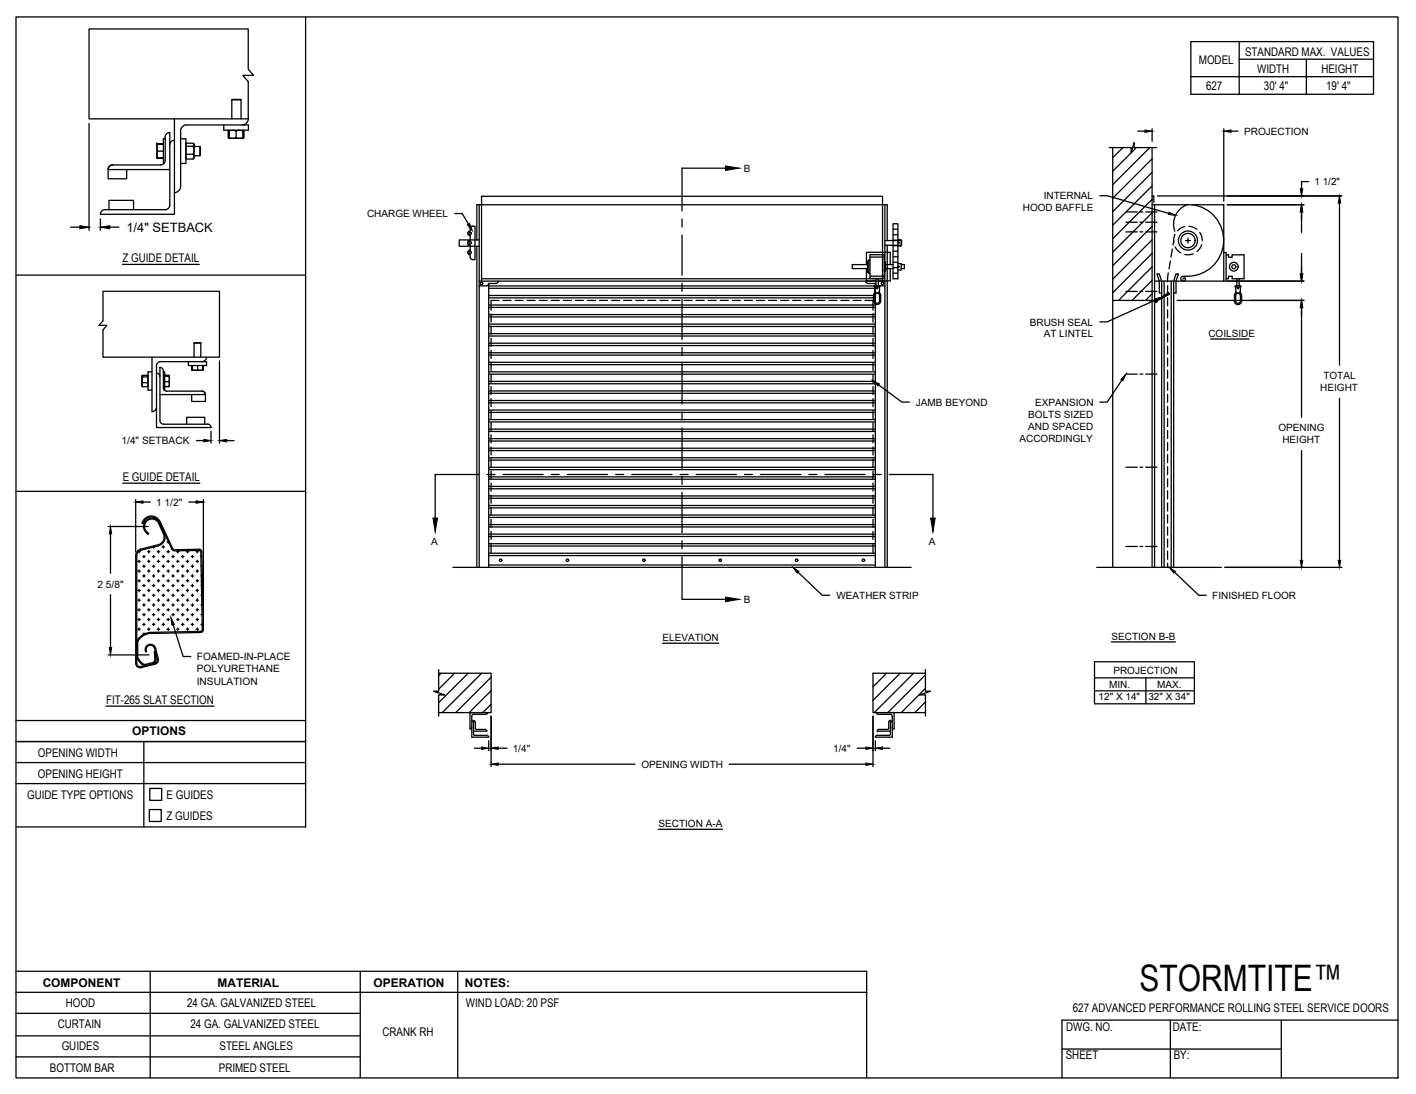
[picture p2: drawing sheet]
<svg xmlns="http://www.w3.org/2000/svg" width="279mm" height="216mm" viewBox="0 0 279 216" stroke-linecap="round" stroke-linejoin="round" font-family="sans-serif">
<!-- layer: ANNOTATIONS -->
<g fill="none" stroke="#000" stroke-width=".25">
<path d="M17.6 24.4v21M217 38.6h1.5l12.1 3.5M224.5 25.9h1.4M227.3 25.4v2.5M228.4 38.7h36.4M241.5 25.4v14.3M242.9 25.9h1.4M258.2 35.8h-1.4v1.5M13.9 44.8h1.8M19.8 43.2v2.2M21.7 44.8h1.8M89.7 42.1h1.5l1.2 2.1"/>
<path d="M227.9 59.2l-9.4 4.3h-1.5M232.3 59.3h25M242.2 55.5h15.1M242.2 40.4h15.1M256.8 41.8v4.1M256.8 50v4.1M264.3 40.1v32M43.3 71.2v16.2M173.4 76l4.5 3.4h1.5M221.4 75l-2.9 4.4h-1.5M238.9 66.9h7.6M256.8 60.7v21.7"/>
<path d="M264.3 78.6v32M26.8 98.6v10.3M28.2 99.1h1.5M37.3 99.1h1.4M38.8 87h1.4M40.1 98.6v25M41.6 85.1v2.3M44.7 87h1.5M256.8 88.9v21.7M21.3 103.9h8M21.8 105.3v7.8M21.8 117.4v10.4"/>
<path d="M157.5 112.9l4.7 4.6h1.5M231.8 112.9l4.7 4.6h1.5M241.7 112h23.1M21.3 129.2h8.1M34.1 123.2l2 6.4h1.5M130.7 126.9h11.1M216 130.6h19.7v8.3h-19.7zM216 133.8h19.7M216 136.3h19.7M219.3 126.7h12.6M226.1 133.8v5.1M93.6 147.7h1.4"/>
<path d="M96.4 146.2v1.9M96.9 141.3v10M98.3 147.7h1.7M98.3 150.8h27M143.9 150.8h26.9M169.1 147.7h1.7M172.3 141.3v10M172.7 146.2v1.9M174.1 147.7h1.5M129.9 163.7h12.6"/>
</g>
<!-- layer: CRANK RH -->
<g fill="none" stroke="#000" stroke-width=".25">
<path d="M218.9 29.1h4.3v1.1l.6-2v.9h4.4M219.6 29.1v82.9M221.6 29.1l-2 2M224.2 29.1l-4.6 4.7M226.9 29.1l-7.3 7.3M227.3 38.7h.4v1.2M227.3 31.3l-7.7 7.8M227.3 34l-7.7 7.8M227.3 36.7l-7.7 7.8M227.3 39.3l-7.7 7.8M227.3 29.1v82.9M92.3 48.4h.5v1"/>
<path d="M92.8 49.3a.48 .48 0 0 0-.5 .5 .48 .48 0 0 0 .5 .5M92.8 45.6a.48 .48 0 0 0-.5 .4 .48 .48 0 0 0 .5 .5M92.8 47.5a.48 .48 0 0 0-.5 .4 .48 .48 0 0 0 .5 .5M92.8 50.3v.7l.4 .2M92.8 46.5v1h-.5M93.2 44.6l-.4 .3v.7M93.3 44.6h.4v6.6h-.4M94.1 47.3v-6.9h81v7.1M94.1 48.6v63.4M94.6 47.3h-4v1.3h4M94.6 40.4v71.6M94.6 55.5h80"/>
<path d="M95 55.5v-16.8h79.1v16.8M95 55h79.1M96.4 55.9l-.2 .4-.2 .1h-1.4M96.4 55.9v56.1M96.4 56.4h76.3M96.4 55.9h1.5M96.4 58.8h76.3M96.4 58.3h76.3M96.4 56.9h76.3M98.3 55.5l-.2 .4h-.3M98.5 59.3h-1.6v1.9M99.3 59.3h1.5"/>
<path d="M101.6 59.3h1.6M104 59.3h1.6M106.4 59.3h1.6M108.8 59.3h1.6M111.2 59.3h1.6M113.5 59.3h1.6M115.9 59.3h1.6M118.3 59.3h1.6M120.7 59.3h1.6M123.1 59.3h1.6M125.5 59.3h1.5M127.8 59.3h1.6"/>
<path d="M130.2 59.3h1.6M132.6 59.3h1.6M135 59.3h1.6M137.4 59.3h1.5M139.7 59.3h1.6M142.1 59.3h1.6M144.5 59.3h1.6M146.9 59.3h1.6M149.3 59.3h1.6M151.6 59.3h1.6M154 59.3h1.6M156.4 59.3h1.6"/>
<path d="M158.8 59.3h1.6M161.2 59.3h1.6M163.6 59.3h1.5M165.9 59.3h1.6M168.3 59.3h1.6M170.7 59.3h1.6v1.9M170.8 55.5l.1 .2 .4 .2M171 52.2v-2.4h4.7v2.4M171 53v2.4h1.8M171.2 52.2h-3v.8h3M171.3 55.9h1.4M171.4 51.5h-.2v2.2h.2"/>
<path d="M171.7 51.3h-.3v2.7h.3M171.7 50.3h2.8v4.7h-2.8zM171.7 54.5h2.8M171.7 50.7h2.8M172.6 56.6l-.1-.1 .1-.1h1l-.1 .2M172.6 56.6h.9v.8a.48 .48 0 0 1-.4 .4 .48 .48 0 0 1-.5-.4zM172.6 57.5l-.2 .6a2.17 2.17 0 0 0 .2 1.8 .71 .71 0 0 0 .7 .1 .71 .71 0 0 0 .5-.6v-1.1l-.2-.4M172.7 55.9l.1 .3 .4 .2h1.4M172.7 55.9v56.1M172.8 57.9a.48 .48 0 0 1 .7 .4v1.1a.48 .48 0 0 1-.4 .5 .48 .48 0 0 1-.5-.5v-1.1zM172.8 55v1.4M173.3 55v1.4"/>
<path d="M173.5 57.5l.1 .4M174.5 51.8h.2v1.7h-.2M174.6 47.5h3.3v.9h-3.3M174.6 40.4v71.6M174.7 52.2h1.5M174.7 53h1.5M175.1 48.4v63.6M175.7 53v2.4h-2.4M176.2 44.2h1v10.8h-1zM176.2 48.5h1M176.2 47.4h1M176.2 53.9h1"/>
<path d="M176.2 52.8h1M176.2 51.8h1M176.2 50.7h1M176.2 49.6h1M176.2 46.3h1M176.2 45.2h1M177.2 47.3h.6v1.3h-.6M177.2 52h.6v1.3h-.6M177.3 47.9h.1M177.3 52.6h.1M177.8 52.2h.7v.8h-.7M222.2 41.8h2.2"/>
<path d="M222.2 43.9h2.2M222.2 45.8h2.2M222.2 57.5h2.2M224.9 41.8h.6M224.9 43.9h.6M224.9 45.8h.6M224.9 57.5h.6M226.1 41.8h2.2M226.1 43.9h2.2M226.1 45.8h2.2M226.1 57.5h2.2M226.8 59.3l1 .1 .2 .3 .4-.2"/>
<path d="M227.3 40.4h14.2v15.1h-13.7M227.3 42l-7.7 7.8M227.3 44.7l-7.7 7.7M227.3 47.3l-7.7 7.8M227.3 50l-7.7 7.8M227.3 52.7l-6.6 6.6M227.3 55.3l-3.9 4M227.3 58l-1.3 1.3M227.8 40.4v71.6M227.9 59.3h.2l-.2 .1M228 59.5l.2-.1-.2 .1M228 59.3l.2 .2-.2 .1"/>
<path d="M228.1 59.6h-.1M228.1 59.3l-.2 .1M228.2 59.4l-.3 .1M228.2 59.4h-.3M228.2 59.2v-.1l-.4 .2h-8.2M228.2 59.2l-.3 .1 .1 .3 .3-.1M228.3 59.4h.1M228.3 59.4l-.1 .1M228.3 59.4l.1 .1M229.2 57.8h-.5v-2.3l-.4-1.4h.4l.5 1.4v56.5M229.7 55.5v56.5M230.4 56.4v1.6"/>
<path d="M230.4 58.8v1.5M230.5 53.8l-.1 1.8M230.6 57.8l-2.5 1.5M230.7 58l-2.5 1.4M230.8 58.1l-2.8 1.4M230.9 51.5l-.2 1.6M231.1 55.5v56.5M231.3 49.1l-.2 1.6M231.6 57.8h.5v-2.3l.4-1.4h-.4l-.5 1.4v56.5M231.6 47.5l-.1 .9M231.9 46.2l-.3 1v.7M231.9 48.7l.5 .7 .6 .5"/>
<path d="M233.8 44.7l-.7 .2-.8 .7M233.9 47.5h1M234.3 40.4a4.1 4.1 0 0 0-2.5 5.2M234.4 47v.9M234.6 44.7l.9 .2 .7 .4M235.2 40.4a7.1 7.1 0 0 1 6.2 8 7.1 7.1 0 0 1-8 6.1 .46 .46 0 0 0-.5 .6 .46 .46 0 0 0 .6 .3 .46 .46 0 0 0 .3-.6l-.3 .1-.1 .2M235.5 50.1l-1 .2-.7-.1M236.7 45.9l.4 .6 .1 1M237.1 48.3l-.2 .6-.7 .8M241.5 49.8h.4v5.7h-.4M241.9 50.3h.5v.5h.7v-.5h2.4v4.7h-2.4v-.5h-.7v.5h-.5M243.8 58.3a.48 .48 0 0 1 .5-.4 .48 .48 0 0 1 .5 .5v1a.48 .48 0 0 1-.5 .5 .48 .48 0 0 1-.5-.5"/>
<path d="M243.8 56.4l-.1 .1 .1 .1M243.8 56.4h1M243.8 57.4v-.8h1v.8M243.8 58.4v1M243.8 57.5l-.2 .7a2.18 2.18 0 0 0 .2 1.7 .71 .71 0 0 0 .7 .2 .71 .71 0 0 0 .5-.7M244.1 55v1.4M244.5 55v1.4M244.7 56.4l.2 .1-.2 .1M244.7 57.5l.3 .8M244.8 57.4a.48 .48 0 0 1-.5 .5 .48 .48 0 0 1-.5-.5M245 58.4v1M96.4 79.5h76.3"/>
<path d="M96.4 79h76.3M96.4 77.6h76.3M96.4 77.2h76.3M96.4 75.7h76.3M96.4 75.3h76.3M96.4 73.9h76.3M96.4 73.4h76.3M96.4 72h76.3M96.4 71.5h76.3M96.4 70.1h76.3M96.4 69.6h76.3M96.4 68.2h76.3"/>
<path d="M96.4 67.7h76.3M96.4 66.3h76.3M96.4 65.8h76.3M96.4 64.4h76.3M96.4 64h76.3M96.4 62.5h76.3M96.4 62.1h76.3M96.4 60.7h76.3M96.4 60.2h76.3M96.9 62v1.6M96.9 64.4v1.6M96.9 66.8v1.5"/>
<path d="M96.9 69.2v1.5M96.9 71.5v1.6M96.9 73.9v1.6M96.9 76.3v1.6M96.9 78.7v1.6M172.3 62v1.6M172.3 64.4v1.6M172.3 66.8v1.5M172.3 69.2v1.5M172.3 71.5v1.6M172.3 73.9v1.6M172.3 76.3v1.6"/>
<path d="M172.3 78.7v1.6M222.2 73.8h2.2M224.9 73.8h.6M226.1 73.8h2.2M230.4 61.2v1.5M230.4 63.5v1.6M230.4 65.9v1.6M230.4 68.3v1.6M230.4 70.7v1.6M230.4 73v1.6M230.4 75.4v1.6M230.4 77.8v1.6"/>
<path d="M96.4 99.8h76.3M96.4 98.3h76.3M96.4 97.9h76.3M96.4 96.5h76.3M96.4 96h76.3M96.4 94.6h76.3M96.4 94.1h76.3M96.4 92.7h76.3M96.4 92.2h76.3M96.4 90.8h76.3M96.4 90.3h76.3M96.4 88.9h76.3"/>
<path d="M96.4 88.5h76.3M96.4 87h76.3M96.4 86.6h76.3M96.4 85.2h76.3M96.4 84.7h76.3M96.4 83.3h76.3M96.4 82.8h76.3M96.4 81.4h76.3M96.4 80.9h76.3M96.9 81v1.6M96.9 83.4v1.6M96.9 85.8v1.6"/>
<path d="M96.9 88.2v1.6M96.9 90.6v1.6M96.9 93v1.6M96.9 95.3v1.6M96.9 97.7v1.6M172.3 81v1.6M172.3 83.4v1.6M172.3 85.8v1.6M172.3 88.2v1.6M172.3 90.6v1.6M172.3 93v1.6M172.3 95.3v1.6"/>
<path d="M172.3 97.7v1.6M222.2 92.2h2.2M224.9 92.2h.6M226.1 92.2h2.2M230.4 80.2v1.6M230.4 82.6v1.6M230.4 85v1.6M230.4 87.3v1.6M230.4 89.7v1.6M230.4 92.1v1.6M230.4 94.5v1.6M230.4 96.9v1.5"/>
<path d="M230.4 99.3v1.5M89.4 112h90.4M96.4 111.5h76.3M96.4 109.6h76.3M96.4 109.2h76.3M96.4 107.8h76.3M96.4 107.3h76.3M96.4 105.9h76.3M96.4 105.4h76.3M96.4 104h76.3M96.4 103.5h76.3M96.4 102.1h76.3"/>
<path d="M96.4 101.6h76.3M96.4 100.2h76.3M96.9 100.1v1.6M96.9 102.5v1.6M96.9 104.9v1.5M96.9 107.3v1.9M172.3 100.1v1.6M172.3 102.5v1.6M172.3 104.9v1.5M172.3 107.3v1.9M222.2 107.8h2.2M224.9 107.8h.6"/>
<path d="M226.1 107.8h2.2M230.4 101.6v1.6M230.4 104v1.6M230.4 106.4v1.6M230.4 108.8v1.6M230.4 111.1v.9M86.1 136.4l-.1 .2M86.6 132.9h10.3v7.7h-10.3M86.6 132.1v4.3h-1l2.1 .7h-1.1v4.2M87 132.9l-.4 .5M89.7 132.9l-3.1 3.1M92.4 132.9l-5.8 5.8"/>
<path d="M95 132.9l-7.7 7.7M96.9 133.6l-7 7M96.9 136.3l-4.3 4.3M96.9 139l-1.6 1.6M172.3 132.9h.1M174.9 132.9l-2.6 2.7M177.6 132.9l-5.3 5.3M180.3 132.9l-7.8 7.7M182.6 132.9h-10.3v7.7h10.3M182.6 132.1v4.3h1l-2.2 .7h1.2v4.2M182.6 133.2l-7.4 7.4M182.6 135.8l-4.8 4.8"/>
<path d="M182.6 138.5l-2.1 2.1M93.1 142.3l.3 .3M93.1 141.5v4h3.3l-.3-.4M93.3 141l-.2 .4M93.3 141h2.6l.3-.4h-3.5v3.2l.4-.3M93.4 144.3h2.7M93.8 143.7l.2 .3h1.9l.2 .3M93.8 143.7v-1.2l-.4-.3 .1 2.8 2.6 .1M173.3 141l-.4-.4h3.5v3.2l-.3-.3M173.3 141h2.5l.3 .4M175.4 143.7l-.3 .3h-1.8l-.2 .3h2.6M175.4 143.7l-.1-1.2 .4-.3-.1 2.8-2.5 .1"/>
<path d="M176.1 142.3l-.4 .3M176.1 141.5v4h-3.4l.4-.4"/>
<circle cx="92.8" cy="49.8" r=".24"/>
<circle cx="92.8" cy="47.9" r=".24"/>
<circle cx="92.8" cy="46" r=".24"/>
<circle cx="95" cy="55.9" r=".24"/>
<circle cx="173.1" cy="56.8" r=".12"/>
<circle cx="174.1" cy="55.9" r=".24"/>
<circle cx="177.3" cy="47.9" r=".1"/>
<circle cx="177.3" cy="52.6" r=".1"/>
<circle cx="234.4" cy="47.5" r="1.88"/>
<circle cx="234.4" cy="47.5" r="1.41"/>
<circle cx="243.4" cy="52.6" r=".86"/>
<circle cx="243.4" cy="52.6" r=".39"/>
<circle cx="244.3" cy="56.9" r=".12"/>
<circle cx="98.8" cy="110.6" r=".24"/>
<circle cx="112" cy="110.6" r=".24"/>
<circle cx="127" cy="110.6" r=".24"/>
<circle cx="142.1" cy="110.6" r=".24"/>
<circle cx="157.2" cy="110.6" r=".24"/>
<circle cx="170.4" cy="110.6" r=".24"/>
</g>
<path d="M172.3 62.1h.1" fill="none" stroke="#000" stroke-width=".2"/>
<!-- layer: ANNOTATIONS -->
<g fill="#000" stroke="#000" stroke-width=".2">
<path d="M225.9 25.7l1.4 .2-1.4 .2zM241.5 25.9l1.4-.2v.4zM256.6 37.3h.4l-.2 1.4zM15.7 44.5l1.9 .3-1.9 .3zM19.8 44.8l1.9-.3v.6zM92.2 44.3l.4-.2 .6 1.3zM227.8 59l1.4-.4-1.2 .8zM230.7 41.9l1.3 .6-1.5-.2zM256.6 54.1h.4l-.2 1.4zM256.8 40.4l.2 1.4h-.4zM264.3 38.7l.2 1.4h-.4zM172.3 75.1l1.2 .7-.3 .4z"/>
<path d="M222.2 73.8l-.6 1.3-.4-.2zM256.8 59.3l.2 1.4h-.4zM26.8 99.1l1.4-.3v.5zM38.7 98.8l1.4 .3-1.4 .2zM40.2 86.7l1.4 .3-1.4 .2zM43.3 87l1.4-.3v.5zM21.8 103.9l.2 1.4h-.4zM156.5 112l1.1 .8-.3 .3zM230.7 112l1.2 .8-.3 .3zM256.6 110.6h.4l-.2 1.4zM264.1 110.6h.4l-.2 1.4zM21.6 127.8h.4l-.2 1.4z"/>
<path d="M33.7 121.9l.7 1.3-.5 .1zM95 147.4l1.4 .3-1.4 .2zM96.9 147.7l1.4-.3v.5zM96.9 150.8l1.4-.2v.4zM170.8 147.4l1.5 .3-1.5 .2zM170.8 150.6l1.5 .2-1.5 .2zM172.7 147.7l1.4-.3v.5z"/>
</g>
<!-- layer: SECTION CUTS -->
<g fill="none" stroke="#000" stroke-width=".25">
<path d="M143.2 33.2h-8.6v8.4M134.6 43.2v1.6M134.6 46.4v7.9M134.6 55.9v1.6M134.6 59.1v7.9M134.6 68.6v1.6M134.6 71.8v7.9M94.5 93.6h-8.6v8.6M96.1 93.6h1.6M99.3 93.6h7.9M108.8 93.6h1.6M112 93.6h7.9"/>
<path d="M121.5 93.6h1.6M124.7 93.6h7.9M134.2 93.6h1.6M134.6 81.3v1.6M134.6 84.5v7.9M134.6 94v1.6M134.6 97.2v7.9M137.4 93.6h7.9M146.9 93.6h1.6M150.1 93.6h7.9M159.6 93.6h1.6M162.8 93.6h7.9"/>
<path d="M172.3 93.6h1.6M175.5 93.6h8.6v8.6M134.6 106.7v1.6M134.6 109.9v8.4h8.6"/>
</g>
<path d="M143.2 32.7l2.7 .5-2.7 .4zM85.4 102.2h.9l-.4 2.7zM143.2 117.8l2.7 .5-2.7 .4zM183.6 102.2h.9l-.4 2.7z" fill="#000" stroke="#000" stroke-width=".2"/>
<!-- layer: 0 -->
<path d="M257.8 11.7v6.9M216.4 112h24.6" fill="none" stroke="#000" stroke-width=".25"/>
<!-- layer: DETAILS -->
<g fill="none" stroke="#000" stroke-width=".25">
<path d="M45.7 19.7h1.9v3.8M45.7 19.7v3.8M45.7 19.7h1.9M21.3 33.5h12.2M22.2 32.5a.92 .92 0 0 0-.9 1M22.2 32.6a.88 .88 0 0 0-.9 .8v1.9h3.7v-1.8M31 31.2h.1M31 28.4h.1M31 28.4h1.2h-1.1l-.1 .7 .1 .7M31 31.2h1.2M31.1 31.2h.1M31.1 28.4h-.1v2.8h.1"/>
<path d="M31.1 31.2h1.1M31.1 28.4h1.1M32.2 28.4h-1.2M32.2 29.8h-1.1l-.1 .7 .1 .7h1.1M32.6 27.1v4.5a.92 .92 0 0 1-.9 1h-9.5M32.6 27.4h-.4v4.9h.2M33.5 26.2a.92 .92 0 0 0-.9 .9M33.5 26.2v14.3a.92 .92 0 0 1-.9 .9h-11.9M34.4 27.7a.92 .92 0 0 0-.9 .9M34.4 23.5v18.8h-14.6a.92 .92 0 0 1 .9-.9M35.6 36.8a1.22 1.22 0 0 1-1.2 1.2M35.6 27.4h1.1v4.9h-1.1"/>
<path d="M35.6 25.9v10.9M36.7 31.2h.1M36.7 28.4h.1M36.7 28.9h1.4l.2 .8-.2 .7h-1.4M36.8 24.6a1.22 1.22 0 0 0-1.2 1.3M36.9 24.7h12.1v1h-4.8v-1M38.1 28.9l.2-.3-.2-.3h-1.4v3.1h1.4l.2-.5-.2-.5M38.2 28.3l.1 .1v2.8l-.2 .2M38.3 28.9h1.1M38.3 30.7h1.1M39.4 28.9l.1 .1v1.6l-.1 .1M39.4 28.9v1.8"/>
<path d="M45 27.1l.2 .2v-.2M45 25.9l.2-.2v1.5M45.1 27.1l.1 .2M45.2 25.7l-.2 .2 .1 1.3M45.2 25.9l.7-.2 .7 .2v1.2l-.5 .2-.9-.2zM45.2 27.1v.2h2.7M45.2 25.8l-.1 .1 .1 1.3M46.6 25.9l.7-.2 .6 .2M46.6 27.1l.7 .2 .6-.2v-1.4l.1 1.6M47.9 27.1v.2M48 25.7l.1 .2-.1 1.4 .1-.2-.1-1.4M49 23.5h-31.4v-17.8h31.4v8l1 1.2h-2.1l1.1 1.2v7.3a1.22 1.22 0 0 1-1.2 1.3"/>
<path d="M20.3 57.5h23v13h-23v-5.4l.8-.9h-1.5l.7-.9zM21.5 41.4v-1.9h4.9v1.9M28 74.6h.1M28 75.8h.1M28 74.2l.2-.1h1v2.2h-1l-.2-.4 .2-.4M28 74.2l.2 .2M28 74.2v2l.2 .1M28.1 74.1l-.1 .1M29.2 74.4h-1l-.2 .6 .2 .5h1M29.2 76.2h.1M29.2 74.2h.1M30 70.5v10.7a.9 .9 0 0 0 .9-.9"/>
<path d="M30 73.4h-.8v3.6h.8M30.9 73.6a.67 .67 0 0 1 .6 .7M31.6 77.9h8.9M31.8 71.4a.87 .87 0 0 0-.9 .9v12.1h10.7a.67 .67 0 0 0-.6-.7h-8.8M31.8 71.4h8.9v.7h-3.5v-.7M32.2 73.2a.67 .67 0 0 0-.7-.7l.1 10.5a.67 .67 0 0 0 .6 .7M32.2 76.5a.67 .67 0 0 0 .7 .7h7M32.2 73.4h.3l-.1 3.6M32.2 73.2v3.3M32.5 74.3h.8l.1 .5-.1 .5h-.8M32.5 74.1l.9 .1M33.3 75.3v1h-.8"/>
<path d="M33.4 76.2l-.1 .1M33.4 74.2l-.1 .1M33.4 74.2v2l-.9 .1M33.4 76.2h.1M37.8 72.1v.9l.2 .1M37.9 72.1l.1 1-.2-.1M38 72.1v.9l.5 .1 .5-.1v-.9M38 73v.1h2M38.3 67.7v2.8M38.3 67.7h1.3M39.6 67.7v2.8M39.8 77.2a.65 .65 0 0 1 .7 .6"/>
<path d="M39.8 77.2a.67 .67 0 0 1 .7 .7M40 72.1v.9l-.5 .1-.5-.1M40 73v.1M40.1 72.1v.9h-.1M40.1 73l-.1 .1M40.5 77.8v1.4h-2.7v-1.3M40.7 70.5a.9 .9 0 0 1-.9 .9M36.8 83.7v-1.3h3.6v1.3M27.2 110.8h.5M27.2 112.7h.5M27.2 114.6h.5M27.2 116.5h.5"/>
<path d="M27.2 118.4h.5M27.3 108.9h.4M27.4 108.8v.3M27.4 110.6v.4M27.4 112.5v.4M27.4 114.4v.5M27.4 116.3v.5M27.4 118.2v.5M27.8 108.3a1.34 1.34 0 0 0-1 1.4v21.2a.86 .86 0 0 0 1 .9l2.8-.7M27.8 108.6a1.13 1.13 0 0 0-.8 1.1v21.4l.2 .3 .4 .2 3-.7a.68 .68 0 0 0 .4-.8l-.5-2.1a.86 .86 0 0 0-1.1-.6 .86 .86 0 0 0-.5 1.2M28 103.2a1.89 1.89 0 0 1 1.7-1.4 1.89 1.89 0 0 1 1.9 1.1l2.5 5.4 .3 .2M28 103.3h.2a1.68 1.68 0 0 1 1.5-1.3 1.68 1.68 0 0 1 1.7 1l2.5 5.4"/>
<path d="M28.2 109.8h.4M28.2 111.7h.4M28.2 113.7h.4M28.2 115.6h.4M28.2 117.5h.4M28.2 119.4h.4M28.4 109.6v.5M28.4 111.5v.5M28.4 113.4v.5M28.4 115.3v.5M28.4 117.2v.5M28.4 119.1v.5"/>
<path d="M29.1 108.9h.5M29.1 110.8h.5M29.1 112.7h.5M29.1 114.6h.5M29.1 116.5h.5M29.1 118.4h.5M29.4 108.6v.5M29.4 110.6v.4M29.4 112.5v.4M29.4 114.4v.5M29.4 116.3v.5M29.4 118.2v.5"/>
<path d="M30.1 109.8h.4M30.1 111.7h.4M30.1 113.7h.4M30.1 115.6h.4M30.1 117.5h.4M30.1 119.4h.4M30.3 108v.2M30.3 109.6v.5M30.3 111.5v.5M30.3 113.4v.5M30.3 115.3v.5M30.3 117.2v.5"/>
<path d="M30.3 119.1v.5M30.5 107.9h.1M31 108.9h.5M31 110.8h.5M31 112.7h.5M31 114.6h.5M31 116.5h.5M31 118.4h.5M31.3 108.6v.5M31.3 110.6v.4M31.3 112.5v.4M31.3 114.4v.5"/>
<path d="M31.3 116.3v.5M31.3 118.2v.5M31.3 107.7l-3.4 .9M31.5 103.2a1.7 1.7 0 0 0-2.7-.5 1.7 1.7 0 0 0 .4 2.8l.1-.2a1.51 1.51 0 0 1-.4-2.4 1.51 1.51 0 0 1 2.4 .4l1 2.1M31.5 103.2l.9 2.1v-.1M32 107.9h.5M32 109.8h.5M32 111.7h.5M32 113.7h.5M32 115.6h.5M32 117.5h.5M32 119.4h.5"/>
<path d="M32.2 107.7v.5M32.2 109.6v.5M32.2 111.5v.5M32.2 113.4v.5M32.2 115.3v.5M32.2 117.2v.5M32.2 119.1v.5M32.3 105.4a1.53 1.53 0 0 1-1.1 2.1l-3.4 .9M32.4 105.3a1.73 1.73 0 0 1-1.1 2.4M32.9 107h.3M32.9 108.9h.5M32.9 110.8h.5"/>
<path d="M32.9 112.7h.5M32.9 114.6h.5M32.9 116.5h.5M32.9 118.4h.5M33.2 106.8v.4M33.2 108.6v.5M33.2 110.6v.4M33.2 112.5v.4M33.2 114.4v.5M33.2 116.3v.5M33.2 118.2v.5M33.9 108.4l.5 .3"/>
<path d="M33.9 109.8h.5M33.9 111.7h.5M33.9 113.7h.5M33.9 115.6h.5M33.9 117.5h.5M33.9 119.4h.5M34.1 109.6v.5M34.1 111.5v.5M34.1 113.4v.5M34.1 115.3v.5M34.1 117.2v.5M34.1 119.1v.5"/>
<path d="M34.4 108.5l4.9-.1 .5 .3 .3 15.8-.5 .3-9.8 .2M34.9 108.9h.4M34.9 110.8h.4M34.9 112.7h.4M34.9 114.6h.4M34.9 116.5h.4M34.9 118.4h.4M35.1 108.7v.4M35.1 110.6v.4M35.1 112.5v.4M35.1 114.4v.5M35.1 116.3v.5"/>
<path d="M35.1 118.2v.5M35.8 109.8h.5M35.8 111.7h.5M35.8 113.7h.5M35.8 115.6h.5M35.8 117.5h.5M35.8 119.4h.5M36 109.6v.5M36 111.5v.5M36 113.4v.5M36 115.3v.5M36 117.2v.5"/>
<path d="M36 119.1v.5M36.8 108.9h.5M36.8 110.8h.5M36.8 112.7h.5M36.8 114.6h.5M36.8 116.5h.5M36.8 118.4h.5M37 108.7v.4M37 110.6v.4M37 112.5v.4M37 114.4v.5M37 116.3v.5"/>
<path d="M37 118.2v.5M37.7 109.8h.5M37.7 111.7h.5M37.7 113.7h.5M37.7 115.6h.5M37.7 117.5h.5M37.7 119.4h.5M38 109.6v.5M38 111.5v.5M38 113.4v.5M38 115.3v.5M38 117.2v.5"/>
<path d="M38 119.1v.5M38.7 108.9h.5M38.7 110.8h.5M38.7 112.7h.5M38.7 114.6h.5M38.7 116.5h.5M38.7 118.4h.5M38.9 108.6v.5M38.9 110.6v.4M38.9 112.5v.4M38.9 114.4v.5M38.9 116.3v.5"/>
<path d="M38.9 118.2v.5M39.3 108.6l.3 .3 .3 15.6-.3 .1-9.8 .2a3.2 3.2 0 0 0-2.8 1.8M39.3 108.6l-4.9 .1M39.6 109.8h.1M39.6 111.7h.1M39.6 113.7h.1M39.6 115.6h.2M39.6 117.5h.2M39.6 119.4h.2M27 129.8l.4 .7a1.47 1.47 0 0 0 1.4 .8M27 126.6h.1M27.2 120.4h.5"/>
<path d="M27.2 122.3h.5M27.2 124.2h.5M27.2 126.1h.1M27.4 120.1v.5M27.4 122v.5M27.4 123.9v.5M27.4 125.9h.1M28.2 121.3h.4M28.2 123.2h.4M28.2 125.1h.3M28.4 121.1v.4M28.4 123v.5"/>
<path d="M28.4 124.9v.3M28.9 128.6h-.2M29.1 120.4h.5M29.1 122.3h.5M29.1 124.2h.5M29.4 120.1v.5M29.4 122v.5M29.4 123.9v.5M29.8 125a2.94 2.94 0 0 0-2.6 1.7v3l1 1.3M30.1 121.3h.4M30.1 123.2h.4M30.2 131a.79 .79 0 0 0 .6-.9l-.2-1.6h-.1l.1 1.7-.2 .4-1.6 .5-.7-.1"/>
<path d="M30.3 121.1v.4M30.3 123v.5M30.7 127.9a1.05 1.05 0 0 0-1.3-.7 1.05 1.05 0 0 0-.7 1.4M30.7 128l.5 2a.86 .86 0 0 1-.6 1.1M31 120.4h.5M31 122.3h.5M31 124.2h.5M31.3 120.1v.5M31.3 122v.5M31.3 123.9v.5M32 121.3h.5M32 123.2h.5"/>
<path d="M32.2 121.1v.4M32.2 123v.5M32.9 120.4h.5M32.9 122.3h.5M32.9 124.2h.5M33.2 120.1v.5M33.2 122v.5M33.2 123.9v.5M33.9 121.3h.5M33.9 123.2h.5M34.1 121.1v.4M34.1 123v.5"/>
<path d="M34.9 120.4h.4M34.9 122.3h.4M34.9 124.2h.4M35.1 120.1v.5M35.1 122v.5M35.1 123.9v.5M35.8 121.3h.5M35.8 123.2h.5M36 121.1v.4M36 123v.5M36.8 120.4h.5M36.8 122.3h.5"/>
<path d="M36.8 124.2h.5M37 120.1v.5M37 122v.5M37 123.9v.5M37.7 121.3h.5M37.7 123.2h.5M38 121.1v.4M38 123v.5M38.7 120.4h.5M38.7 122.3h.5M38.7 124.2h.5M38.9 120.1v.5"/>
<path d="M38.9 122v.5M38.9 123.9v.5M39.6 121.3h.3M39.6 123.2h.3M39.9 123v.5"/>
</g>
<!-- layer: TITLE BLOCK -->
<g fill="none" stroke="#000" stroke-width=".25">
<path d="M3.2 3.3h272.6v209.4h-272.6zM60.3 3.3v159.9h-57.1M235 8.2h36v10.4h-36zM235 15.1h36M244.5 11.7h26.5M244.5 8.2v10.4M3.2 54.3h57.1M24.2 52.2h15.1M3.2 97h57.1M24.2 95.4h15.3M20.9 139.4h21.3M3.2 146.3h57.1"/>
<path d="M3.2 142.2h57.1M3.2 150.5h57.1M3.2 154.6h57.1M28.4 146.3v16.9M29.5 159.8h2.3v2.3h-2.3zM29.5 155.6h2.4v2.3h-2.4zM3.2 200h67.9M3.2 195.8h167.8M3.2 191.7h167.8v21M29.6 191.7v21M71.1 191.7v21M90.3 191.7v21"/>
<path d="M3.2 208.6h67.9M3.2 204.4h67.9M209.6 207h43.2M230.9 201.3v11.4M252.8 201.3v11.4M275.8 201.3h-66.2v11.4"/>
</g>
<text font-size="7.2" x="224.9" y="195.5">STORMTITE™</text>
<text font-size="2.5" x="25" y="45.7">1/4&quot; SETBACK</text>
<g font-size="2.4">
<text x="245.7" y="11.1">STANDARD MAX. VALUES</text>
<text x="236.6" y="12.7">MODEL</text>
<text x="238" y="17.8">627</text>
<text x="248.1" y="14.4">WIDTH</text>
<text x="249.4" y="17.8">30' 4&quot;</text>
<text x="260.7" y="14.4">HEIGHT</text>
<text x="261.7" y="17.8">19' 4&quot;</text>
<text x="24.2" y="51.7">Z GUIDE DETAIL</text>
<text x="24.2" y="94.9">E GUIDE DETAIL</text>
<text x="20.9" y="138.9">FIT-265 SLAT SECTION</text>
<text x="7.5" y="149.3">OPENING WIDTH</text>
<text x="26.1" y="145.1">OPTIONS</text>
<text x="7.5" y="153.5">OPENING HEIGHT</text>
<text x="5.4" y="157.6">GUIDE TYPE OPTIONS</text>
<text x="32.9" y="161.8">Z GUIDES</text>
<text x="32.9" y="157.7">E GUIDES</text>
<text x="8.4" y="194.7">COMPONENT</text>
<text x="42.9" y="194.7">MATERIAL</text>
<text x="73.7" y="194.7">OPERATION</text>
<text x="91.7" y="194.7">NOTES:</text>
<text x="11.4" y="202.8">CURTAIN</text>
<text x="13" y="198.8">HOOD</text>
<text x="36.9" y="198.6">24 GA. GALVANIZED STEEL</text>
<text x="37.6" y="202.9">24 GA. GALVANIZED STEEL</text>
<text x="91.9" y="198.6">WIND LOAD: 20 PSF</text>
<text x="210.4" y="203.6">DWG. NO.</text>
<text x="211.7" y="199.8">627 ADVANCED PERFORMANCE ROLLING STEEL SERVICE DOORS</text>
<text x="231.4" y="203.4">DATE:</text>
<text x="12.2" y="207.3">GUIDES</text>
<text x="43.3" y="207.2">STEEL ANGLES</text>
<text x="75.5" y="204.5">CRANK RH</text>
<text x="210.3" y="209.1">SHEET</text>
<text x="231.6" y="209">BY:</text>
<text x="9.8" y="211.5">BOTTOM BAR</text>
<text x="43.2" y="211.6">PRIMED STEEL</text>
</g>
<g font-size="2">
<text x="245.5" y="26.6">PROJECTION</text>
<text x="146.7" y="34">B</text>
<text x="201.8" y="41.7">HOOD BAFFLE</text>
<text x="206" y="39.3">INTERNAL</text>
<text x="259.4" y="36.5">1 1/2&quot;</text>
<text x="72.4" y="42.9">CHARGE WHEEL</text>
<text x="203.2" y="64.2">BRUSH SEAL</text>
<text x="206" y="66.6">AT LINTEL</text>
<text x="238.4" y="66.5">COILSIDE</text>
<text x="260.5" y="77.2">HEIGHT</text>
<text x="261.1" y="74.8">TOTAL</text>
<text x="180.7" y="80.1">JAMB BEYOND</text>
<text x="202.9" y="82.4">BOLTS SIZED</text>
<text x="204.3" y="80.1">EXPANSION</text>
<text x="24" y="87.7">1/4&quot; SETBACK</text>
<text x="201.2" y="87.2">ACCORDINGLY</text>
<text x="202.9" y="84.8">AND SPACED</text>
<text x="252.3" y="85.1">OPENING</text>
<text x="253" y="87.5">HEIGHT</text>
<text x="30.8" y="99.8">1 1/2&quot;</text>
<text x="85.1" y="107.5">A</text>
<text x="183.3" y="107.5">A</text>
<text x="19.2" y="116">2 5/8&quot;</text>
<text x="146.7" y="119.1">B</text>
<text x="165.1" y="118.2">WEATHER STRIP</text>
<text x="239.2" y="118.2">FINISHED FLOOR</text>
<text x="38.8" y="130.3">FOAMED-IN-PLACE</text>
<text x="130.7" y="126.5">ELEVATION</text>
<text x="219.3" y="126.3">SECTION B-B</text>
<text x="38.8" y="135.1">INSULATION</text>
<text x="38.8" y="132.7">POLYURETHANE</text>
<text x="218.9" y="135.8">MIN.</text>
<text x="219.7" y="132.9">PROJECTION</text>
<text x="228.3" y="135.8">MAX.</text>
<text x="216.8" y="138.2">12&quot; X 14&quot;</text>
<text x="226.6" y="138.2">32&quot; X 34&quot;</text>
<text x="101.2" y="148.4">1/4&quot;</text>
<text x="164.4" y="148.4">1/4&quot;</text>
<text x="126.6" y="151.5">OPENING WIDTH</text>
<text x="129.9" y="163.2">SECTION A-A</text>
</g>
</svg>
